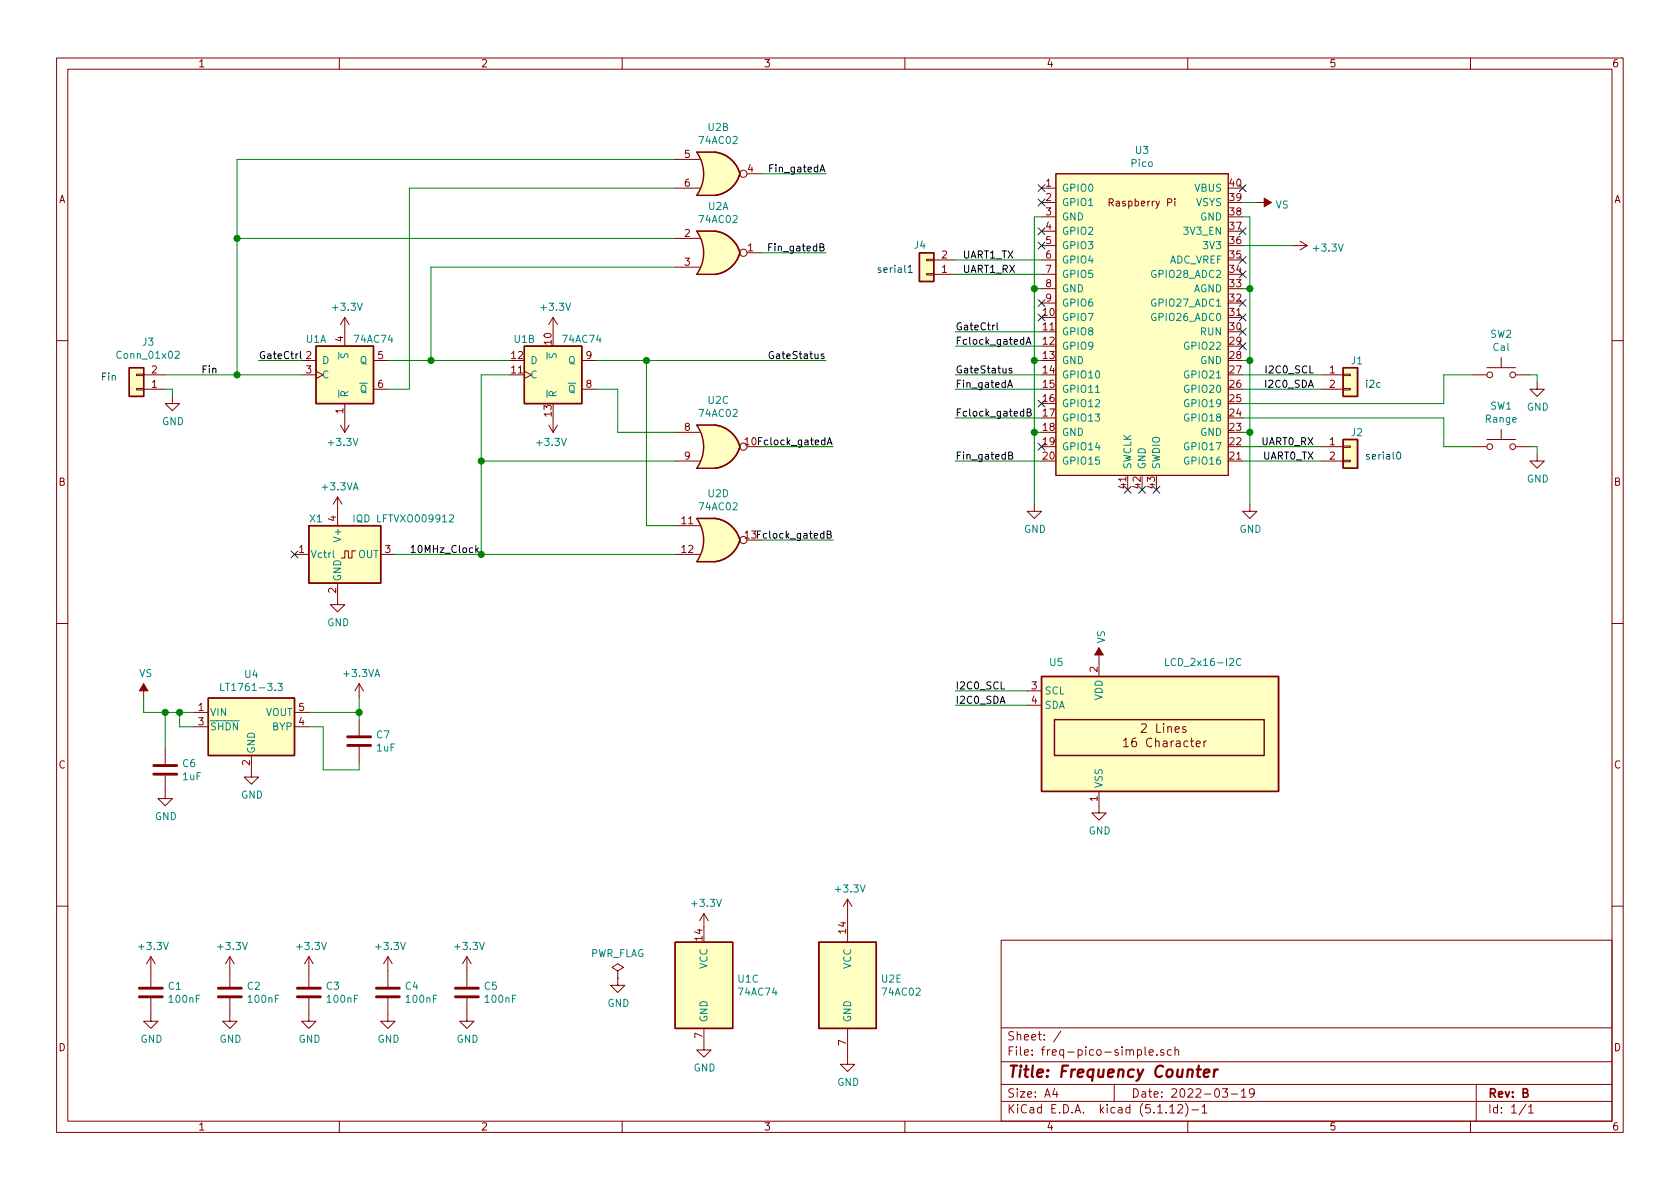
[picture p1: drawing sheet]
<svg xmlns="http://www.w3.org/2000/svg" width="297mm" height="210mm" viewBox="0 0 297 210" stroke-linecap="round" stroke-linejoin="round" font-family="sans-serif">
<g fill="none" stroke="#840000" stroke-width=".18">
<path d="M10 10.3h277v189.9h-277zM12 12.2h273v186.1h-273zM60 10.3v1.9M110 10.3v1.9M160 10.3v1.9M210 10.3v1.9M260 10.3v1.9M119.4 33.3h4.3M119.4 28.2h4.3M132.1 30.7h2.5M184.1 33.3h2.6M184.1 35.8h2.6"/>
<path d="M184.1 38.3h2.6M186.7 30.7h30.5v53.4h-30.5zM207.7 35.1v.2M207.7 35.6v.8M222.2 35.8h2.6M61 56.1v5.1M61 56.1l-.8 1.3M61 56.1l.7 1.3M97.8 56.1v2.6M97.8 56.1l-.8 1.3M97.8 56.1l.8 1.3M119.4 42.2h4.3"/>
<path d="M119.4 47.2h4.3M132.1 44.7h2.5M163.8 45.8h1.3v.3h-1.3zM163.8 48.4h1.3v.2h-1.3zM165.1 46h3.8M165.1 48.5h3.8M184.1 43.4h2.6M184.1 40.9h2.6M184.1 46h2.6M184.1 48.5h2.6M184.1 51h2.6M184.1 53.6h2.6"/>
<path d="M228.6 43.4h2.5M229.9 42.7l1.2 .7M231.1 43.4l-1.2 .8M10 60.2h2M24.1 66.2h1.3v.2h-1.3zM24.1 68.7h1.3v.3h-1.3zM25.4 68.8h3.8M25.4 66.3h3.8M30.5 70.1v1.3h1.2l-1.2 1.2-1.3-1.2h1.3M53.3 66.3h2.6M53.3 63.7h2.6M55.9 65.7l1.2 .6-1.2 .6"/>
<path d="M60.2 75.2l.8 1.2M61 71.4v5M61.7 75.2l-.7 1.2M66 68.8h2.6M66 63.7h2.6M92.7 65.7l1.3 .6-1.3 .6M97 75.2l.8 1.2M97.8 73.9v2.5M98.6 75.2l-.8 1.2M102.9 68.8h2.5M102.9 63.7h2.5M119.4 76.4h4.3"/>
<path d="M233.7 68.8h3.8M233.7 66.3h3.8M233.7 79h3.8M237.5 68.7h1.3v.3h-1.3zM237.5 66.2h1.3v.2h-1.3zM237.5 78.9h1.3v.2h-1.3zM260.3 66.3h2.6M260.3 79h2.6M262.9 65h5.1M262.9 77.7h5.1M265.4 63.2v1.8M265.4 75.9v1.8"/>
<path d="M268 66.3h2.5M268 79h2.5M271.8 67.6v1.2h1.2l-1.2 1.3-1.3-1.3h1.3M285 60.2h2M52.1 98h2.5M59.7 87.9l-.8 1.2M59.7 87.9v5.1M59.7 87.9l.8 1.2M62.9 97.4h-.7v1.3h-.6v-1.3h-.6v1.3h-.7M67.3 98h2.5M119.4 81.5h4.3M119.4 93h4.3"/>
<path d="M119.4 98h4.3M182.9 89.1v1.3h1.2l-1.2 1.3-1.3-1.3h1.3M221 89.1v1.3h1.2l-1.2 1.3-1.3-1.3h1.3M233.7 81.5h3.8M237.5 81.4h1.3v.3h-1.3zM271.8 80.3v1.2h1.2l-1.2 1.3-1.3-1.3h1.3M10 110.3h2M59.7 103.1v3.8h1.3l-1.3 1.3-1.3-1.3h1.3M194.3 114.5v5.1M285 110.3h2M25.4 120.9v2.5M29.2 137.2v4h1.3l-1.3 1.3-1.3-1.3h1.3"/>
<path d="M29.2 132.3v2.8M34.3 126h2.5M34.3 128.5h2.5M44.4 133.6v3.8h1.3l-1.3 1.3-1.2-1.3h1.2M52.1 126h2.5M52.1 128.5h2.5M63.5 120.9l-.8 1.3M63.5 120.9v2.5M63.5 127.2v2.8M63.5 132.1v2.8M63.5 120.9l.8 1.3M181.6 122.2h2.5"/>
<path d="M181.6 124.7h2.5M194.3 139.9v3.9h1.3l-1.3 1.2-1.3-1.2h1.3M198.7 131l.4-.5v1.5M198.7 132h.8M209.7 128.6l-.4-.1-.2 .2v.2l.6 .2v.3h-.6M212.9 131v1M213.3 131l-.4 .3M149.9 159l-.8 1.3M149.9 159v7.6M149.9 159l.7 1.3M10 160.2h2M26.7 176.5v4.1h1.2l-1.2 1.3-1.3-1.3h1.3"/>
<path d="M26.7 169.2l-.8 1.2M26.7 169.2v5.3M26.7 169.2l.7 1.2M40.6 176.5v4.1h1.3l-1.3 1.3-1.2-1.3h1.2M40.6 169.2v5.3M40.6 169.2l-.7 1.2M40.6 169.2l.8 1.2M54.6 176.5v4.1h1.3l-1.3 1.3-1.3-1.3h1.3M54.6 169.2l-.8 1.2M54.6 169.2v5.3M54.6 169.2l.8 1.2M68.6 176.5v4.1h1.2l-1.2 1.3-1.3-1.3h1.3"/>
<path d="M68.6 169.2l-.8 1.2M68.6 169.2v5.3M68.6 169.2l.7 1.2M82.5 176.5v4.1h1.3l-1.3 1.3-1.2-1.3h1.2M82.5 169.2l-.7 1.2M82.5 169.2v5.3M82.5 169.2l.8 1.2M109.2 171.7l1-.6-1-.7-1 .7 1 .6v1.3M109.2 173h.1M109.2 173v1.2h1.3l-1.3 1.3-1.3-1.3h1.3M124.5 161.5l-.8 1.3M124.5 161.5v2.6"/>
<path d="M124.5 161.5l.7 1.3M177 166.3h108v32h-108zM285 160.2h2M60 198.3v1.9M110 198.3v1.9M124.5 181.9v3.8h1.2l-1.2 1.2-1.3-1.2h1.3M149.9 181.9v6.3h1.2l-1.2 1.3-1.3-1.3h1.3M160 198.3v1.9M177 194.8h108M177 191.8h108M177 187.8h108M177 181.8h108"/>
<path d="M186.5 192.5l-.4 1h1M186.8 193v1M187.6 182.3l-1.3 2M197 191.8v3M201.1 185.7l.4-.1 .3 .3v.6l-.3 .1-.4-.1M202.5 185.1v1.3l.2 .2M203.2 186.1l.7-.1-.1-.3-.4-.1-.2 .2 .1 .7h.5M204.5 186.5v.1M205.8 185.7a.37 .37 0 0 0-.6 .1l.1 .2 .5 .2v.1l-.2 .3-.4-.1M206.8 195.8l.5-.5v1.5M206.8 196.8h.9M207.1 185.7l-.4-.1-.3 .3 .1 .6 .2 .1 .4-.1"/>
<path d="M207.7 185.7h.1a.37 .37 0 0 1 .6 .1v.8M207.7 185.1v1.5M208.3 195.5l.2-.2h.3l.2 .2 .1 .3-.9 1h.9M209.6 195.1a1.71 1.71 0 0 1 0 2.3M210 198.3v1.9M210.7 196.3h1.2M212.5 195.8l.5-.5v1.5M212.5 196.8h.9M216.1 192.5h.9l-.4 .6 .4 .1v.7l-.2 .1-.7-.1M217.7 193.5h1.1M219.5 193l.4-.5v1.5M219.5 194h.8"/>
<path d="M221.8 193.2l-.3 .3h-.3l-.3-.3v-.4l.2-.2 .4-.1 .2 .2a1.13 1.13 0 0 1-.2 1.2l-.4 .1M260 198.3v1.9M261 191.8v6.5M269.8 195.2l-1.2 2M270.3 195.8l.4-.5v1.5M270.3 196.8h.8"/>
<circle cx="131.4" cy="30.7" r=".63"/>
<circle cx="131.4" cy="44.7" r=".63"/>
<circle cx="131.4" cy="79" r=".63"/>
<circle cx="263.4" cy="79" r=".51"/>
<circle cx="263.4" cy="66.3" r=".51"/>
<circle cx="267.5" cy="79" r=".51"/>
<circle cx="267.5" cy="66.3" r=".51"/>
<circle cx="131.4" cy="95.5" r=".63"/>
</g>
<path d="M211.6 189.1h.7M212.9 189.8l.9-.2v-.4h-.8l-.2 1 .3 .2 .5-.1M214.7 189.1l-.1 1.3M215.3 189.1a.54 .54 0 0 0-.6 .4" fill="none" stroke="#840000" stroke-width=".41"/>
<g fill="none" stroke="#840000" stroke-width=".51">
<path d="M27.2 136.9h4M27.2 135.4h4M61.5 131.8h4M61.5 130.3h4M24.6 176.3h4.1M24.6 174.7h4.1M38.6 176.3h4.1M38.6 174.7h4.1M52.6 176.3h4M52.6 174.7h4M66.5 176.3h4.1M66.5 174.7h4.1"/>
<path d="M80.5 176.3h4.1M80.5 174.7h4.1"/>
</g>
<g fill="#ffffc2" stroke="#ffffc2" stroke-width=".18">
<path d="M144.8 166.6h10.1v15.3h-10.1z"/>
<path d="M119.4 166.6h10.1v15.3h-10.1z"/>
<path d="M22.9 65h2.5v5.1h-2.5z"/>
<path d="M237.5 65h2.5v5.1h-2.5z"/>
<path d="M237.5 77.7h2.5v5.1h-2.5z"/>
<path d="M126.4 40.9a5.2 5.2 0 0 1 4.4 3.8l-5 1.3z"/>
<path d="M125.8 43.4l5 1.3a5.2 5.2 0 0 1-4.4 3.8z"/>
<path d="M123.2 48.5h3.2z"/>
<path d="M123.2 40.9h3.2z"/>
<path d="M123.2 40.9h3.2v7.6h-3.2a6.7 6.7 0 0 0 0-7.6z"/>
<path d="M184.1 119.6h42v20.3h-42z"/>
<path d="M186.7 30.7h30.5v53.4h-30.5z"/>
<path d="M162.6 44.7h2.5v5.1h-2.5z"/>
<path d="M92.7 61.2h10.2v10.2h-10.2z"/>
<path d="M126.4 91.7a5.2 5.2 0 0 1 4.4 3.8l-5 1.3z"/>
<path d="M125.8 94.2l5 1.3a5.2 5.2 0 0 1-4.4 3.8z"/>
<path d="M123.2 99.3h3.2z"/>
<path d="M123.2 91.7h3.2z"/>
<path d="M123.2 91.7h3.2v7.6h-3.2a6.7 6.7 0 0 0 0-7.6z"/>
<path d="M36.8 123.4h15.3v10.2h-15.3z"/>
<path d="M55.9 61.2h10.1v10.2h-10.1z"/>
<path d="M54.6 93h12.7v10.1h-12.7z"/>
<path d="M126.4 75.2a5.2 5.2 0 0 1 4.4 3.8l-5 1.3z"/>
<path d="M125.8 77.7l5 1.3a5.2 5.2 0 0 1-4.4 3.8z"/>
<path d="M123.2 82.8h3.2z"/>
<path d="M123.2 75.2h3.2z"/>
<path d="M123.2 75.2h3.2v7.6h-3.2a6.7 6.7 0 0 0 0-7.6z"/>
<path d="M126.4 26.9a5.2 5.2 0 0 1 4.4 3.8l-5 1.3z"/>
<path d="M125.8 29.4l5 1.4a5.2 5.2 0 0 1-4.4 3.8z"/>
<path d="M123.2 34.5h3.2z"/>
<path d="M123.2 26.9h3.2z"/>
<path d="M123.2 26.9h3.2v7.6h-3.2a6.7 6.7 0 0 0 0-7.6z"/>
</g>
<g fill="none" stroke="#840000" stroke-width=".25">
<path d="M123.2 34.5h3.2M123.2 26.9h3.2M123.2 26.9a6.6 6.6 0 0 1 0 7.6M126.4 26.9a5.2 5.2 0 0 1 4.4 3.8M130.8 30.8a5.2 5.2 0 0 1-4.4 3.8M123.2 48.5h3.2M123.2 40.9h3.2M123.2 40.9a6.6 6.6 0 0 1 0 7.6M126.4 40.9a5.2 5.2 0 0 1 4.4 3.8M130.8 44.7a5.2 5.2 0 0 1-4.4 3.8M162.6 44.7h2.5v5.1h-2.5zM22.9 65h2.5v5.1h-2.5z"/>
<path d="M55.9 61.2h10.1v10.2h-10.1zM92.7 61.2h10.2v10.2h-10.2zM123.2 75.2h3.2M123.2 75.2a6.6 6.6 0 0 1 0 7.6M126.4 75.2a5.2 5.2 0 0 1 4.4 3.8M130.8 79a5.2 5.2 0 0 1-4.4 3.8M237.5 65h2.5v5.1h-2.5zM237.5 77.7h2.5v5.1h-2.5zM54.6 93h12.7v10.1h-12.7zM123.2 91.7h3.2a5.2 5.2 0 0 1 4.4 3.8M123.2 82.8h3.2M123.2 91.7a6.6 6.6 0 0 1 0 7.6"/>
<path d="M130.8 95.5a5.2 5.2 0 0 1-4.4 3.8h-3.2M184.1 119.6h42v20.3h-42zM36.8 123.4h15.3v10.2h-15.3zM186.4 127.2h37.1v6.4h-37.1zM119.4 166.6h10.1v15.3h-10.1zM144.8 166.6h10.1v15.3h-10.1z"/>
</g>
<path d="M31 62.2l.5-.1 .2 .4-.1 .2-.7 .7h.8M193.7 69.4h.7M58.9 97.3v1.1l.2 .2M62.6 91v1.3M79.5 91.2l.5-.2 .2 .4-.1 .2-.7 .7h.8M206.1 116.4v1.3h.6M219.4 116.6a.51 .51 0 0 0-.6 0 .51 .51 0 0 0-.2 .6 .46 .46 0 0 0 .3 .5 .46 .46 0 0 0 .5-.1M39 120.8v1.3h.6M49.1 120.8h.8l-.4 .5 .4 .2v.5l-.2 .1-.6-.1" fill="none" stroke="#008484" stroke-width=".18"/>
<g fill="#840000" stroke="#840000" stroke-width=".18">
<path d="M194.3 114.5l.8 1.3h-1.6z"/>
<path d="M223.5 35l1.3 .8-1.3 .8z"/>
<path d="M25.4 120.9l.8 1.3h-1.6z"/>
</g>
<g fill="none" stroke="#008400" stroke-width=".18">
<path d="M119.4 33.3h-47v35.5h-3.8M119.4 28.2h-77.5v38.1M134.6 30.7h11.4M184.1 38.3h-1.2v50.8M219.7 35.8h2.5M219.7 38.3h1.3v50.8M41.9 42.2h77.5M119.4 47.2h-43.2v16.5M134.6 44.7h11.4M168.9 58.7h15.2M168.9 46h15.2M168.9 48.5h15.2"/>
<path d="M182.9 51h1.2M219.7 51h1.3M219.7 43.4h8.9M29.2 68.8h1.3v1.3M29.2 66.3h24.1M45.7 63.7h7.6M68.6 63.7h21.6M90.2 66.3h-5.1v31.7M105.4 63.7h40.6M105.4 68.8h3.8v7.6h10.2M114.3 63.7v29.3h5.1M134.6 79h12.7"/>
<path d="M168.9 68.8h15.2M168.9 73.9h15.2M168.9 66.3h15.2M168.9 61.2h15.2M182.9 63.7h1.2M182.9 76.4h1.2M219.7 63.7h1.3M219.7 68.8h14M219.7 79h14M219.7 73.9h35.6v5.1h5M219.7 76.4h1.3M219.7 66.3h14"/>
<path d="M260.3 66.3h-5v5.1h-35.6M270.5 79h1.3v1.3M270.5 66.3h1.3v1.3M69.8 98h49.6M85.1 81.5h34.3M134.6 95.5h12.7M168.9 81.5h15.2M219.7 81.5h14M25.4 123.4v2.6h8.9M29.2 126v6.3M31.7 126v2.5h2.6M54.6 126h8.9"/>
<path d="M54.6 128.5h2.5v7.6h6.4v-1.2M63.5 123.4v3.8M168.9 122.2h12.7M168.9 124.7h12.7"/>
</g>
<g fill="none" stroke="#000" stroke-width=".18">
<path d="M135.9 43.7h.4M136.5 43.1h-.6v1.3M176.3 57.1v1.1l.2 .1M53.1 62.1v1.1l.2 .2M136.7 62.2a.59 .59 0 0 0-.7 .6 .59 .59 0 0 0 .7 .6l.1-.5h-.3M146.3 78.7l.4-1.3 .4 1.3M178.2 68.5l.4-1.3 .4 1.3M178.3 68.1h.6M178.9 65.2l-.3-.1-.2 .2 .1 .2 .4 .1v.3h-.5M181.4 60.9l.5-1.3 .4 1.3M181.6 60.5h.6M181.6 72.9h.6v-.5l-.6-.1v1.3h.5l.2-.3v-.2l-.3-.2"/>
<path d="M84.1 96.4v1.3M84.3 97.2l.3 .5M84.6 96.9l-.5 .5M178.4 80.5h.5l.1-.2-.1-.2-.5-.2v1.3h.4l.2-.1 .1-.3-.3-.3"/>
</g>
<path d="M160.6 47.3l.3-.4v1.3M160.6 48.2h.7M247 80.1l.2-.2a.67 .67 0 0 1 .5 .7 .67 .67 0 0 1-.5 .6l-.2-.1-.1-.4z" fill="none" stroke="#0000c2" stroke-width=".18"/>
<g fill="#008400" stroke="#008400" stroke-width=".25">
<circle cx="182.9" cy="63.7" r=".51"/>
<circle cx="85.1" cy="81.5" r=".51"/>
<circle cx="41.9" cy="66.3" r=".51"/>
<circle cx="182.9" cy="51" r=".51"/>
<circle cx="221" cy="76.4" r=".51"/>
<circle cx="221" cy="63.7" r=".51"/>
<circle cx="221" cy="51" r=".51"/>
<circle cx="63.5" cy="126" r=".51"/>
<circle cx="182.9" cy="76.4" r=".51"/>
<circle cx="31.8" cy="126" r=".51"/>
<circle cx="29.2" cy="126" r=".51"/>
<circle cx="114.3" cy="63.7" r=".51"/>
<circle cx="41.9" cy="42.2" r=".51"/>
<circle cx="76.2" cy="63.7" r=".51"/>
<circle cx="85.1" cy="98" r=".51"/>
</g>
<g fill="none" stroke="#000084" stroke-width=".18">
<path d="M183.5 32.7l1.3 1.2M183.5 35.2l1.3 1.2M184.8 32.7l-1.3 1.2M184.8 35.2l-1.3 1.2M219.1 32.7l1.2 1.2M220.3 32.7l-1.2 1.2M183.5 55.5l1.3 1.2M183.5 40.3l1.3 1.2M183.5 42.8l1.3 1.2M183.5 53l1.3 1.2M184.8 55.5l-1.3 1.2M184.8 40.3l-1.3 1.2"/>
<path d="M184.8 42.8l-1.3 1.2M184.8 53l-1.3 1.2M219.1 53l1.2 1.2M219.1 55.5l1.2 1.2M219.1 58.1l1.2 1.2M219.1 47.9l1.2 1.2M219.1 45.4l1.2 1.2M219.1 40.3l1.2 1.2M220.3 53l-1.2 1.2M220.3 55.5l-1.2 1.2M220.3 58.1l-1.2 1.2M220.3 47.9l-1.2 1.2"/>
<path d="M220.3 45.4l-1.2 1.2M220.3 40.3l-1.2 1.2M183.5 70.8l1.3 1.2M183.5 78.4l1.3 1.2M184.8 70.8l-1.3 1.2M184.8 78.4l-1.3 1.2M219.1 60.6l1.2 1.2M220.3 60.6l-1.2 1.2M51.5 97.4l1.2 1.2M52.7 97.4l-1.2 1.2M198.8 86l1.2 1.2M200 86l-1.2 1.2"/>
<path d="M201.3 86l1.2 1.2M202.5 86l-1.2 1.2M203.9 86l1.2 1.2M205.1 86l-1.2 1.2"/>
</g>
<text font-size="2.8" fill="#840000" x="178" y="190.5">Title: Frequency Counter</text>
<g font-size="2.1" fill="#840000">
<text x="202.1" y="129.6">2 Lines</text>
<text x="199.5" y="132.1">16 Character</text>
<text x="178" y="184">Sheet: /</text>
<text x="178" y="186.7">File: freq-pico-simple.sch</text>
<text x="178" y="196.9">KiCad E.D.A. kicad (5.1.12)-1</text>
<text x="178" y="194.1">Size: A4</text>
<text x="200" y="194.1">Date: 2022-03-19</text>
<text x="263" y="194.1">Rev: B</text>
<text x="263" y="196.9">Id: 1/1</text>
</g>
<g font-size="1.8" fill="#840000">
<text x="35" y="11.9">1</text>
<text x="85" y="11.9">2</text>
<text x="135" y="11.9">3</text>
<text x="185" y="11.9">4</text>
<text x="235" y="11.9">5</text>
<text x="285" y="11.9">6</text>
<text x="121.1" y="27.9">5</text>
<text x="10.4" y="35.9">A</text>
<text x="121.1" y="33">6</text>
<text x="132.2" y="30.5">4</text>
<text x="184.9" y="33">1</text>
<text x="184.9" y="35.6">2</text>
<text x="217.5" y="35.6">39</text>
<text x="217.5" y="33">40</text>
<text x="285.4" y="35.9">A</text>
<text x="121.1" y="41.9">2</text>
<text x="184.9" y="38.1">3</text>
<text x="184.9" y="40.6">4</text>
<text x="196.5" y="36.5">Raspberry Pi</text>
<text x="217.5" y="40.6">37</text>
<text x="217.5" y="38.1">38</text>
<text x="121.1" y="47">3</text>
<text x="132.2" y="44.4">1</text>
<text x="166.5" y="45.7">2</text>
<text x="184.9" y="43.2">5</text>
<text x="184.9" y="45.7">6</text>
<text x="217.5" y="45.7">35</text>
<text x="217.5" y="43.2">36</text>
<text x="166.5" y="48.3">1</text>
<text x="184.9" y="48.3">7</text>
<text x="184.9" y="50.8">8</text>
<text x="184.9" y="53.3">9</text>
<text x="217.5" y="53.3">32</text>
<text x="217.5" y="50.8">33</text>
<text x="217.5" y="48.3">34</text>
<text x="184.5" y="55.9">10</text>
<text x="184.5" y="58.4">11</text>
<text x="217.5" y="58.4">30</text>
<text x="217.5" y="55.9">31</text>
<text x="54.1" y="63.5">2</text>
<text x="60.7" y="60.4" transform="rotate(-90 60.7 60.4)">4</text>
<text x="66.8" y="63.5">5</text>
<text x="90.5" y="63.5">12</text>
<text x="97.5" y="60.9" transform="rotate(-90 97.5 60.9)">10</text>
<text x="103.7" y="63.5">9</text>
<text x="184.5" y="61">12</text>
<text x="184.5" y="63.5">13</text>
<text x="217.5" y="63.5">28</text>
<text x="217.5" y="61">29</text>
<text x="26.8" y="68.6">1</text>
<text x="26.8" y="66">2</text>
<text x="54.1" y="66">3</text>
<text x="66.8" y="68.6">6</text>
<text x="90.5" y="66">11</text>
<text x="103.7" y="68.6">8</text>
<text x="184.5" y="66">14</text>
<text x="184.5" y="68.6">15</text>
<text x="184.5" y="71.1">16</text>
<text x="217.5" y="71.1">25</text>
<text x="217.5" y="68.6">26</text>
<text x="217.5" y="66">27</text>
<text x="235.1" y="66">1</text>
<text x="235.1" y="68.6">2</text>
<text x="60.7" y="73.1" transform="rotate(-90 60.7 73.1)">1</text>
<text x="97.5" y="73.6" transform="rotate(-90 97.5 73.6)">13</text>
<text x="121.1" y="76.2">8</text>
<text x="184.5" y="73.7">17</text>
<text x="184.5" y="76.2">18</text>
<text x="217.5" y="76.2">23</text>
<text x="217.5" y="73.7">24</text>
<text x="121.1" y="81.3">9</text>
<text x="184.5" y="78.7">19</text>
<text x="184.5" y="81.3">20</text>
<text x="217.5" y="81.3">21</text>
<text x="217.5" y="78.7">22</text>
<text x="235.1" y="78.7">1</text>
<text x="235.1" y="81.3">2</text>
<text x="10.4" y="85.9">B</text>
<text x="199.1" y="86.3" transform="rotate(-90 199.1 86.3)">41</text>
<text x="201.7" y="86.3" transform="rotate(-90 201.7 86.3)">42</text>
<text x="204.2" y="86.3" transform="rotate(-90 204.2 86.3)">43</text>
<text x="285.4" y="85.9">B</text>
<text x="59.4" y="92.2" transform="rotate(-90 59.4 92.2)">4</text>
<text x="120.6" y="92.7">11</text>
<text x="52.9" y="97.8">1</text>
<text x="68.1" y="97.8">3</text>
<text x="120.6" y="97.8">12</text>
<text x="59.4" y="104.9" transform="rotate(-90 59.4 104.9)">2</text>
<text x="194.1" y="118.8" transform="rotate(-90 194.1 118.8)">2</text>
<text x="35.1" y="125.7">1</text>
<text x="52.9" y="125.7">5</text>
<text x="182.4" y="121.9">3</text>
<text x="182.4" y="124.5">4</text>
<text x="35.1" y="128.3">3</text>
<text x="52.9" y="128.3">4</text>
<text x="10.4" y="135.9">C</text>
<text x="44.2" y="135.4" transform="rotate(-90 44.2 135.4)">2</text>
<text x="285.4" y="135.9">C</text>
<text x="194.1" y="141.7" transform="rotate(-90 194.1 141.7)">1</text>
<text x="124.2" y="166.3" transform="rotate(-90 124.2 166.3)">14</text>
<text x="149.6" y="165" transform="rotate(-90 149.6 165)">14</text>
<text x="10.4" y="185.9">D</text>
<text x="124.2" y="183.6" transform="rotate(-90 124.2 183.6)">7</text>
<text x="149.6" y="184.9" transform="rotate(-90 149.6 184.9)">7</text>
<text x="285.4" y="185.9">D</text>
<text x="35" y="199.9">1</text>
<text x="85" y="199.9">2</text>
<text x="135" y="199.9">3</text>
<text x="185" y="199.9">4</text>
<text x="235" y="199.9">5</text>
<text x="285" y="199.9">6</text>
</g>
<g font-size="1.8" fill="#008484">
<text x="125.2" y="23.2">U2B</text>
<text x="123.8" y="25.5">74AC02</text>
<text x="200.1" y="29.5">Pico</text>
<text x="200.8" y="27.2">U3</text>
<text x="187.7" y="33.9">GPIO0</text>
<text x="211.3" y="33.9">VBUS</text>
<text x="123.8" y="39.4">74AC02</text>
<text x="125.2" y="37.1">U2A</text>
<text x="187.7" y="36.4">GPIO1</text>
<text x="187.7" y="39">GND</text>
<text x="187.7" y="41.5">GPIO2</text>
<text x="209.6" y="41.5">3V3_EN</text>
<text x="211.4" y="36.4">VSYS</text>
<text x="212.2" y="39">GND</text>
<text x="225.6" y="36.9">VS</text>
<text x="161.7" y="44">J4</text>
<text x="187.7" y="44.1">GPIO3</text>
<text x="187.7" y="46.6">GPIO4</text>
<text x="206.6" y="46.6">ADC_VREF</text>
<text x="213" y="44.1">3V3</text>
<text x="232.4" y="44.5">+3.3V</text>
<text x="187.7" y="49.1">GPIO5</text>
<text x="187.7" y="51.7">GND</text>
<text x="204" y="49.1">GPIO28_ADC2</text>
<text x="210.9" y="51.7">AGND</text>
<text x="59" y="55">+3.3V</text>
<text x="95.8" y="55">+3.3V</text>
<text x="187.7" y="56.8">GPIO7</text>
<text x="187.7" y="59.3">GPIO8</text>
<text x="187.7" y="54.2">GPIO6</text>
<text x="204" y="56.8">GPIO26_ADC0</text>
<text x="204" y="54.2">GPIO27_ADC1</text>
<text x="212.3" y="59.3">RUN</text>
<text x="263.5" y="59.7">SW2</text>
<text x="21" y="63.4">Conn_01x02</text>
<text x="25.2" y="61.1">J3</text>
<text x="54.1" y="60.6">U1A</text>
<text x="56.9" y="64.4">D</text>
<text x="61.6" y="63.4" transform="rotate(-90 61.6 63.4)">S</text>
<text x="62.8" y="60.6">74AC74</text>
<text x="63.7" y="64.4">Q</text>
<text x="91" y="60.6">U1B</text>
<text x="93.7" y="64.4">D</text>
<text x="98.4" y="63.4" transform="rotate(-90 98.4 63.4)">S</text>
<text x="99.6" y="60.6">74AC74</text>
<text x="100.5" y="64.4">Q</text>
<text x="187.7" y="61.8">GPIO9</text>
<text x="187.7" y="64.4">GND</text>
<text x="209.8" y="61.8">GPIO22</text>
<text x="212.2" y="64.4">GND</text>
<text x="239" y="64.4">J1</text>
<text x="264.1" y="62">Cal</text>
<text x="56.9" y="66.9">C</text>
<text x="61.6" y="70.4" transform="rotate(-90 61.6 70.4)">R</text>
<text x="63.7" y="69.5">Q</text>
<text x="93.7" y="66.9">C</text>
<text x="98.4" y="70.4" transform="rotate(-90 98.4 70.4)">R</text>
<text x="100.5" y="69.5">Q</text>
<text x="125.2" y="71.4">U2C</text>
<text x="187.7" y="66.9">GPIO10</text>
<text x="187.7" y="69.5">GPIO11</text>
<text x="209.8" y="69.5">GPIO20</text>
<text x="209.8" y="66.9">GPIO21</text>
<text x="28.7" y="75.2">GND</text>
<text x="123.8" y="73.7">74AC02</text>
<text x="187.7" y="72">GPIO12</text>
<text x="187.7" y="74.5">GPIO13</text>
<text x="187.7" y="77.1">GND</text>
<text x="209.8" y="74.5">GPIO18</text>
<text x="209.8" y="72">GPIO19</text>
<text x="212.2" y="77.1">GND</text>
<text x="239" y="77.1">J2</text>
<text x="262.7" y="74.7">Range</text>
<text x="263.5" y="72.4">SW1</text>
<text x="270" y="72.6">GND</text>
<text x="58.2" y="78.9">+3.3V</text>
<text x="95.1" y="78.9">+3.3V</text>
<text x="187.7" y="79.6">GPIO14</text>
<text x="187.7" y="82.2">GPIO15</text>
<text x="200" y="83.1" transform="rotate(-90 200 83.1)">SWCLK</text>
<text x="202.6" y="83.1" transform="rotate(-90 202.6 83.1)">GND</text>
<text x="205.1" y="83.1" transform="rotate(-90 205.1 83.1)">SWDIO</text>
<text x="209.8" y="82.2">GPIO16</text>
<text x="209.8" y="79.6">GPIO17</text>
<text x="57.1" y="86.7">+3.3VA</text>
<text x="125.2" y="87.9">U2D</text>
<text x="270" y="85.3">GND</text>
<text x="54.8" y="92.4">X1</text>
<text x="60.3" y="95.4" transform="rotate(-90 60.3 95.4)">V+</text>
<text x="63.1" y="92.4">IQD LFTVXO009912</text>
<text x="123.8" y="90.2">74AC02</text>
<text x="181.1" y="94.2">GND</text>
<text x="219.2" y="94.2">GND</text>
<text x="54.9" y="98.7">Vctrl</text>
<text x="63.3" y="98.7">OUT</text>
<text x="60.3" y="102.9" transform="rotate(-90 60.3 102.9)">GND</text>
<text x="57.9" y="110.7">GND</text>
<text x="195.4" y="113.8" transform="rotate(-90 195.4 113.8)">VS</text>
<text x="24.6" y="119.7">VS</text>
<text x="43.3" y="119.9">U4</text>
<text x="60.9" y="119.7">+3.3VA</text>
<text x="185.6" y="117.8">U5</text>
<text x="206.8" y="117.8">LCD_2x16-I2C</text>
<text x="39.9" y="122.2">LT1761-3.3</text>
<text x="184.7" y="122.8">SCL</text>
<text x="184.7" y="125.3">SDA</text>
<text x="194.9" y="123.9" transform="rotate(-90 194.9 123.9)">VDD</text>
<text x="37.1" y="126.6">VIN</text>
<text x="37.1" y="129.2">SHDN</text>
<text x="46.9" y="126.6">VOUT</text>
<text x="48.2" y="129.2">BYP</text>
<text x="66.6" y="130.6">C7</text>
<text x="32.3" y="135.7">C6</text>
<text x="32.4" y="138">1uF</text>
<text x="45.1" y="133.3" transform="rotate(-90 45.1 133.3)">GND</text>
<text x="66.6" y="132.9">1uF</text>
<text x="42.6" y="141.2">GND</text>
<text x="194.9" y="139.4" transform="rotate(-90 194.9 139.4)">VSS</text>
<text x="27.4" y="145">GND</text>
<text x="192.5" y="147.6">GND</text>
<text x="122.5" y="160.4">+3.3V</text>
<text x="147.9" y="157.8">+3.3V</text>
<text x="24.7" y="168">+3.3V</text>
<text x="38.7" y="168">+3.3V</text>
<text x="52.7" y="168">+3.3V</text>
<text x="66.6" y="168">+3.3V</text>
<text x="80.6" y="168">+3.3V</text>
<text x="104.3" y="169.3">PWR_FLAG</text>
<text x="125.1" y="171.4" transform="rotate(-90 125.1 171.4)">VCC</text>
<text x="130.5" y="173.8">U1C</text>
<text x="150.5" y="171.4" transform="rotate(-90 150.5 171.4)">VCC</text>
<text x="155.9" y="173.8">U2E</text>
<text x="29.8" y="175">C1</text>
<text x="30" y="177.3">100nF</text>
<text x="43.8" y="175">C2</text>
<text x="44" y="177.3">100nF</text>
<text x="57.7" y="175">C3</text>
<text x="58" y="177.3">100nF</text>
<text x="71.7" y="175">C4</text>
<text x="72" y="177.3">100nF</text>
<text x="85.7" y="175">C5</text>
<text x="85.9" y="177.3">100nF</text>
<text x="107.4" y="178">GND</text>
<text x="130.7" y="176.1">74AC74</text>
<text x="156.1" y="176.1">74AC02</text>
<text x="24.8" y="184.4">GND</text>
<text x="38.8" y="184.4">GND</text>
<text x="52.8" y="184.4">GND</text>
<text x="66.8" y="184.4">GND</text>
<text x="80.7" y="184.4">GND</text>
<text x="125.1" y="180.8" transform="rotate(-90 125.1 180.8)">GND</text>
<text x="150.5" y="180.8" transform="rotate(-90 150.5 180.8)">GND</text>
<text x="122.6" y="189.5">GND</text>
<text x="148" y="192">GND</text>
</g>
<g font-size="1.8">
<text x="136.4" y="30.5">Fin_gatedA</text>
<text x="136.4" y="44.4">Fin_gatedB</text>
<text x="170.2" y="45.7">UART1_TX</text>
<text x="170.2" y="48.3">UART1_RX</text>
<text x="168.9" y="58.4">GateCtrl</text>
<text x="45.7" y="63.5">GateCtrl</text>
<text x="136.7" y="63.5">GateStatus</text>
<text x="168.9" y="61">Fclock_gatedA</text>
<text x="35.6" y="66">Fin</text>
<text x="168.9" y="68.6">Fin_gatedA</text>
<text x="168.9" y="66">GateStatus</text>
<text x="224" y="68.6">I2C0_SDA</text>
<text x="224.2" y="66">I2C0_SCL</text>
<text x="168.9" y="73.7">Fclock_gatedB</text>
<text x="131.7" y="78.7">10 Fclock_gatedA</text>
<text x="168.9" y="81.3">Fin_gatedB</text>
<text x="223.1" y="78.7">UART0_RX</text>
<text x="223.3" y="81.3">UART0_TX</text>
<text x="131.7" y="95.2">13 Fclock_gatedB</text>
<text x="72.4" y="97.8">10MHz_Clock</text>
<text x="168.9" y="124.5">I2C0_SDA</text>
<text x="168.9" y="121.9">I2C0_SCL</text>
</g>
<g font-size="1.8" fill="#0000c2">
<text x="154.9" y="48.3">serial1</text>
<text x="17.8" y="67.3">Fin</text>
<text x="241.3" y="68.6">i2c</text>
<text x="241.3" y="81.3">serial0</text>
</g>
</svg>
